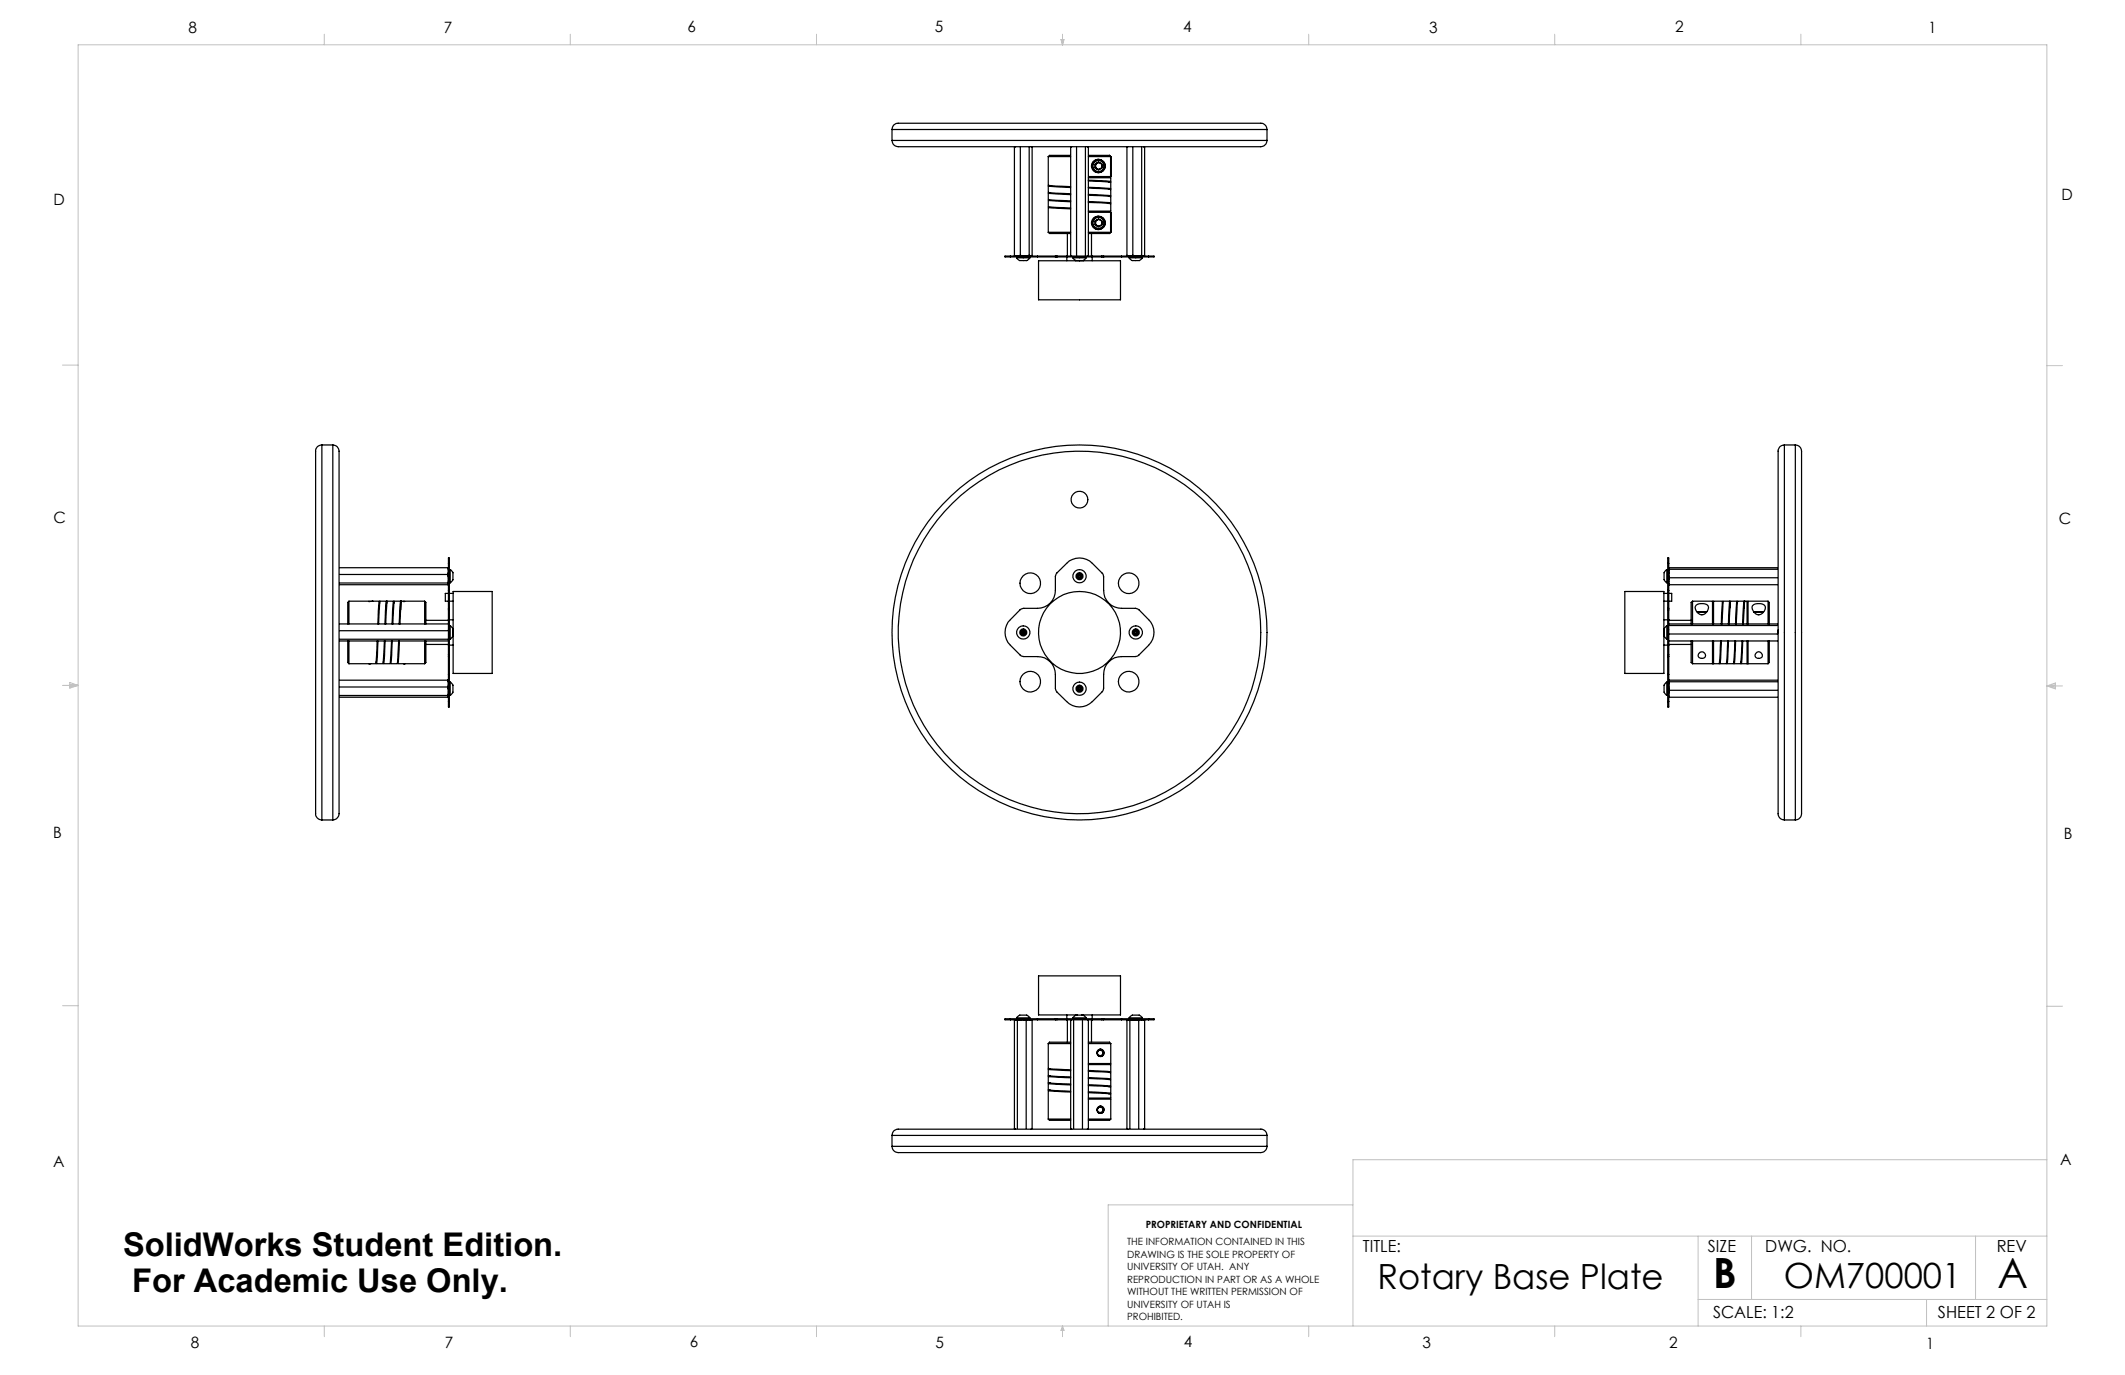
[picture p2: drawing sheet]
<svg xmlns="http://www.w3.org/2000/svg" width="432mm" height="279mm" viewBox="0 0 432 279" stroke-linecap="round" stroke-linejoin="round" font-family="sans-serif">
<g fill="none" stroke="#c0c0c0" stroke-width=".2">
<path d="M15.9 9.1h400v260.4h-400zM65.9 6.9v2.2M115.9 6.9v2.2M165.9 6.9v2.2M215.6 8h.6l-.3 1.1zM215.7 8l.2 1.1M215.9 6.9v2.2M216 8l-.1 1.1M265.9 6.9v2.2M315.9 6.9v2.2M365.9 6.9v2.2M12.7 74.2h3.2"/>
<path d="M415.9 74.3h3.2M12.7 139.3h3.2M14.2 139.1l1.7 .2M14.2 138.7l1.7 .6-1.7 .5zM15.9 139.3l-1.7 .3M415.9 139.4h3.2M415.9 139.4l1.8-.6v1.2zM415.9 139.4l1.8 .3M417.7 139.2l-1.8 .2M12.7 204.4h3.2M415.9 204.5h3.2M415.9 235.7h-141v33.8"/>
<path d="M274.9 251.2h141M274.9 244.8h-49.7v24.7M345.1 251.2v18.3M355.9 251.2v12.9M401.4 251.2v12.9M65.9 269.5v2.1M115.9 269.5v2.1M165.9 269.5v2.1M215.9 269.5v2.1M215.9 269.5l.3 .8h-.6zM265.9 269.5v2.1M315.9 269.5v2.1"/>
<path d="M345.1 264.1h70.8M365.9 269.5v2.1M391.5 264.1v5.4"/>
</g>
<g fill="none" stroke="#000" stroke-width=".25">
<path d="M181.3 26.3a1.37 1.37 0 0 1 1.7-1.3h71.4a3.9 3.9 0 0 1 2.7 .4l.4 .9M181.3 28.5a1.37 1.37 0 0 0 1.7 1.3h71.4a3.6 3.6 0 0 0 2.7-.4l.4-.9M181.3 26.3h76.2M181.3 28.5h76.2M181.3 26.3v2.2M206.2 29.9l-.1 .1v21.9M206.3 29.8h-.1M207.3 30v21.9M209.1 30v21.9M209.5 29.8l.2 .2v21.9l-.2 .1M213 31.8h4.6M213 31.8v5.8"/>
<path d="M213 37.8v1.3M213 39.2v1.3M213 39.1l4.6 .3M213 37.6l4.6 .3M213.4 39.2h-.4l4.6 .3M213.4 37.7l-.4 .1 4.6 .3M217.5 31.6h-3.5a.92 .92 0 0 0-1 .2M217.7 29.9l-.1 .1v21.9l.2 .1M217.8 29.8h-.1M218.8 30v21.9M220.6 30v21.9M220.9 29.8l.3 .2v21.9l-.3 .1"/>
<path d="M221.2 39.5l4.5 .3-.4 .1M221.2 38.1l4.5 .2-.4 .1M221.2 36.6l4.5 .3-.4 .1M221.2 38.2l4.5 .3M221.2 36.8l4.5 .3M221.2 39.7l4.5 .3M221.2 31.8h4.5M221.2 36.1h4.5v.8M221.2 35.9h4.5M221.2 31.6h4.2M222.6 34.1l.6 .4M222.6 33.4v.7"/>
<path d="M222.6 33.4h.1M222.6 34.1h.1M222.6 34.1l.7 .4M223.2 33l.4 .1 .3 .3M223.2 33l.7 .4M223.2 33l-.6 .4M223.2 32.5a1.27 1.27 0 0 1 1.4 1.2 1.27 1.27 0 0 1-1.4 1.3M223.3 32.4a1.36 1.36 0 0 0-1.4 1.3 1.36 1.36 0 0 0 1.4 1.4M223.3 33l-.7 .4M223.9 34.1l-.7 .4M223.9 33.4v.7M225.4 31.6l.3 .2v4.1"/>
<path d="M225.4 31.6l.3 .2M225.7 31.8v4.1M225.7 37.1v1.2M225.7 38.5v1.3M225.7 40v1.2M229.1 29.9l-.1 .1v21.9M229.2 29.8h-.1M230.2 30v21.9M232 30v21.9M232.4 29.8l.2 .2v21.9l-.2 .1M257.5 26.3v2.2M205.3 52h-1.1v.2h1.1"/>
<path d="M205.3 52.2h2M205.3 52h2M205.3 52v.2M206.1 51.9l.6 .1 .6-.1M206.1 51.9l.2 .1M206.6 52.4l.1 .2a1.97 1.97 0 0 0 2.2 .2l.4-.4M206.6 52.4h2.7M206.6 52.2v.2M207.2 52h.1M207.3 52.2h.7M207.3 52h.7M207.3 52v.2"/>
<path d="M207.3 51.9l.9 .1 .9-.1M208 52.2h2.8M208 52h2.8M208 52v.2M209.1 51.9l.3 .1M209.3 52.2v.2M210.8 52.2h3.7M210.8 52h3.7M210.8 52v.2M211 53h16.7v7.9h-16.7zM213 47.2h4.6M213 47.2a.92 .92 0 0 0 1 .2h3.5"/>
<path d="M213 40.7v1.3M213 42.1v5.1M213 40.5l4.6 .3M213 42l4.6 .3M213 40.7l4.6 .3M213 42.1l4.6 .3M214.5 52.2h.3M214.5 52h.3M214.5 52v.2M214.8 52.2h9.1M214.8 52v.2M214.8 52h1.9"/>
<path d="M216.7 52h5.3M216.7 52l.1 1M216.9 47.4v4.6M218 52.4l.1 .2a1.97 1.97 0 0 0 2.2 .2l.4-.4M218 52.4h2.7M218 52.2v.2M218.5 52.9v.1M220.1 52.9v.1M220.7 52.2v.2M221.2 41l4.5 .2-.4 .1M221.2 41.1l4.5 .3M221.2 43.1h4.5"/>
<path d="M221.2 47.4h4.2M221.8 47.4v4.6M222 52l-.1 1M222 52h1.9M222.6 45.6l.6 .4M222.6 44.9v.7M222.6 44.9h.1M222.6 45.6h.1M222.6 45.6l.7 .4M223.2 44.6l.7 .3M223.2 44.6l-.6 .3M223.2 44a1.27 1.27 0 0 1 1.4 1.3 1.27 1.27 0 0 1-1.4 1.3"/>
<path d="M223.3 43.9a1.36 1.36 0 0 0-1.4 1.4 1.36 1.36 0 0 0 1.4 1.3M223.3 44.6l-.7 .3M223.9 45.6l-.3 .3-.4 .1M223.9 45.6l-.7 .4M223.9 44.9v.7M223.9 52.2h.4M223.9 52h.4M223.9 52v.2M224.3 52.2h3.6M224.3 52h3.6M224.3 52v.2M225.4 47.4h.1"/>
<path d="M225.7 43.1v4.1h-4.5M225.7 43.1v4.1l-.3 .2M225.7 41.4v1.5h-4.5M227.9 52.2h2.8M227.9 52h2.8M227.9 52v.2M229 51.9l.6 .1 .6-.1M229 51.9l.2 .1M229.4 52.4l.2 .2a1.97 1.97 0 0 0 2.2 .2l.3-.4M229.4 52.4h2.7M229.4 52.2v.2M230.1 52h.1"/>
<path d="M230.2 51.9l.9 .1 .9-.1M230.7 52.2h.8M230.7 52h.8M230.7 52v.2M231.5 52.2h1.9M231.5 52h1.9M231.5 52v.2M232 51.9l.3 .1M232.1 52.2v.2M233.4 52h1.1v.2h-1.1M233.4 52v.2M65.4 90.4a1.34 1.34 0 0 0-1.3 1.7v71.2a5.5 5.5 0 0 0 .2 2.8l.4 .3 .7 .2"/>
<path d="M65.4 90.4v76.2M65.4 90.4h2.2M67.6 90.4a1.54 1.54 0 0 1 1.3 2.1v70.8a4.7 4.7 0 0 1-.2 2.8l-.4 .3-.7 .2M67.6 90.4v76.2M362.6 90.4a1.41 1.41 0 0 0-1.3 1.9v71.4a3.6 3.6 0 0 0 .4 2.5l.9 .4M362.6 90.4v76.2M362.6 90.4h2.2M364.8 90.4a1.41 1.41 0 0 1 1.3 1.9v71.4a3.3 3.3 0 0 1-.4 2.5l-.4 .3-.5 .1M364.8 90.4v76.2M69 118.5h21.9M69 116.7h21.9M69 115.4h21.9"/>
<path d="M90.9 116.7a2.2 2.2 0 0 1 0 1.8M90.9 115.4a1.43 1.43 0 0 1 0 1.3M90.9 118.5l.2 .1-.2 .2h-21.9M90.9 115.4l.2 .1M91.1 120v3.6M91.1 116.4v.8M91.1 114.5v-1.1h.2v1.1M91.1 116.5l.1 .1M91.1 114.5v1.9M91.1 117.2v2.8M91.1 120h.2M91.1 116.4h.2"/>
<path d="M91.1 117.2h.2M91.1 114.5h.2M91.3 120v3.6M91.3 116.4v.8M91.3 118.4h.2M91.3 115.7h.2M91.3 114.5v1.9M91.3 117.2v2.8M91.5 115.7l.2 .2a1.97 1.97 0 0 1 .2 2.2l-.4 .3M91.5 115.7v2.7M214.7 116.5l2-2a3.7 3.7 0 0 1 5.3 0l2 2.1 .3 .6a6.8 6.8 0 0 0 .6 4.8 3.5 3.5 0 0 0 3 1.6h2.9l.4 .2 2.2 2.1a3.7 3.7 0 0 1 0 5.2l-2 2-.7 .3a7 7 0 0 0-4.9 .6 3.6 3.6 0 0 0-1.5 3.1v2.7l-.4 .8a6.8 6.8 0 0 1-3.8 3 3.6 3.6 0 0 1-3.4-1l-2-2.1-.2-.7a7 7 0 0 0-.6-4.8 3.7 3.7 0 0 0-3.1-1.6h-2.8l-.5-.1-2.2-2.2a3.7 3.7 0 0 1 0-5.2l2-2 .7-.3a6.8 6.8 0 0 0 4.8-.6 3.6 3.6 0 0 0 1.7-3v-2.9zM219 117.3l.4 .2"/>
<path d="M219 116.8v.5M219.4 116.6l.3 .2M219.4 116.6l-.4 .2M219.7 117.3l-.3 .2M219.7 116.8v.5M338.7 115.7l-.2 .2a2.07 2.07 0 0 0 0 2.3l.2 .2M338.7 115.7v2.7M338.7 118.4h.2M338.7 115.7h.2M338.9 120v3.6M338.9 116.4v.8M338.9 114.5v-1.1h.2v1.1"/>
<path d="M338.9 120h.2M338.9 116.4h.2M338.9 117.2h.2M338.9 114.5h.2M338.9 114.5v1.9M338.9 117.2v2.8M339.1 116.6l.1 .8M339.1 118.6l.1 .2M339.1 120v3.6M339.1 116.4v.8M339.1 116.5v.1M339.1 114.5v1.9"/>
<path d="M339.1 117.2v2.8M339.2 115.7l-.1 .9M339.2 117.4l-.1 .6 .1 .8M339.2 118.8h22M339.2 115.7h22M339.2 117.4h22M361.2 115.4h-22l-.1 .1 .1 .2M69 129.9h21.9M69 128.2h21.9M69 126.8h21.9M69 130.2h21.9M69 139.6h21.9"/>
<path d="M69 138.2h21.9M70.7 130.2v3.7a.89 .89 0 0 0 .2 1M70.9 122.2v4.6M70.9 130.2v4.7M70.9 122.2a.62 .62 0 0 0-.2 .7v3.9M70.9 134.9h5.4M70.9 122.2h6.2M75 134.9h.1M75.2 134.9h.1M75.6 122.2h.1M75.8 122.2h.1M76.5 134.9h1.3"/>
<path d="M76.7 130.2l-.4 4.6M76.8 130.2l-.3 4.7-.1-.5M77.2 122.6l-.2-.4-.2 4.6M77.2 122.2l-.3 4.6M77.2 122.2h1.3M78 134.9h1.2M78.1 130.2l-.3 4.6M78.2 130.2l-.2 4.7-.1-.5M78.5 122.2l-.3 4.6M78.5 122.2v1.7M78.6 122.3v.3M78.7 122.2l-.3 4.6"/>
<path d="M78.7 122.2h1.3M78.7 122.2h.1M79.4 134.9h1.3M79.6 130.2l-.4 4.6M79.7 130.2l-.3 4.6M80 122.6v-.4l-.3 4.6M80.1 122.2l-.3 4.6M80.1 122.2h6.2M80.9 134.9h5.4M81 130.2l-.3 4.6M81.1 130.2l-.2 4.6M81.4 123.9v-1.7l-.3 4.6"/>
<path d="M81.6 122.2l-.3 4.6M82 134.9h.1M82.2 134.9h.1M86.3 130.2v4.7M86.3 122.2v4.6M86.3 122.2a.62 .62 0 0 1 .2 .7v3.9M86.5 130.2v3.7a.89 .89 0 0 1-.2 1M86.5 126h4.6M86.5 131h4.6M90.9 139.6a2.2 2.2 0 0 1 0 1.7M90.9 138.2a1.43 1.43 0 0 1 0 1.4M90.9 138.2l.2 .2"/>
<path d="M91.1 120.6h-.6v1.6h.6M91.1 125.9v5.2M91.1 123.6v.3M91.1 133.1v.3M91.1 133.4v3.7M91.1 139.8v.8M91.1 123.6h.2M91.1 133.4h.2M91.1 128h.1M91.1 125.9h.2M91.1 123.9h.2M91.1 123.9v2"/>
<path d="M91.1 131.1v2M91.1 137.1v2.7M91.1 133.1h.2M91.1 137.1h.2M91.1 139.8h.2M91.3 129l-.1 .2M91.3 125.9v7.2M91.3 123.6v.3M91.3 133.1v.3M91.3 133.4v3.7M91.3 139.8v.8M91.3 122.2h.8"/>
<path d="M91.3 125.9h.8M91.3 120.6h.8M91.3 138.6h.2M91.3 129.9h.2M91.3 127.2h.2M91.3 127.8v.1M91.3 123.9v2M91.3 137.1v2.7M91.5 138.6l.2 .1a1.97 1.97 0 0 1 .2 2.2l-.4 .4M91.5 127.2l.2 .1a1.97 1.97 0 0 1 .2 2.2l-.4 .4M91.5 138.6v2.7M91.5 127.2v2.7"/>
<path d="M92.1 120.2h7.9v16.6h-7.9zM92.1 131.1h-1M207.5 128.7l.4 .3M207.5 128.3v.4M207.9 128.1l-.4 .2M207.9 128.1l.4 .2M208.3 128.7l-.4 .3M208.3 128.3v.4M219 139.7v.5M219.4 139.5l-.4 .2M219.4 139.5l.3 .2M219.7 139.7v.5"/>
<path d="M230.4 128.7l.4 .3M230.4 128.3v.4M230.8 128.1l.4 .2M230.8 128.1l-.4 .2M231.2 128.7l-.4 .3M231.2 128.3v.4M330.2 120.2h7.9v16.6h-7.9zM338.1 122.2h.8M338.1 125.9h.8M338.1 131.1h1M338.1 120.6h.8M338.7 138.6l-.2 .1a2.07 2.07 0 0 0 0 2.4l.2 .2"/>
<path d="M338.7 127.2l-.2 .1a2.07 2.07 0 0 0 0 2.3l.2 .3M338.7 138.6v2.7M338.7 127.2v2.7M338.7 138.6h.2M338.7 129.9h.2M338.7 127.2h.2M338.9 129l.1 .2M338.9 125.9v7.2M338.9 133.1v.3M338.9 123.6v.3M338.9 133.4v3.7M338.9 139.8v.8"/>
<path d="M338.9 123.6h.2M338.9 133.4h.2M338.9 125.9h.2M338.9 123.9h.2M338.9 133.1h.2M338.9 137.1h.2M338.9 139.8h.2M338.9 123.9v2M338.9 137.1v2.7M338.9 127.8v.1M339.1 120.6h.6v1.6h-.6M339.1 125.9v5.2"/>
<path d="M339.1 133.1v.3M339.1 123.6v.3M339.1 133.4v3.7M339.1 139.8v.8M339.1 126h4.5M339.1 131h4.5M339.1 128h.1M339.1 123.9v2M339.1 131.1v2M339.1 137.1v2.7M339.2 138.5l-.1 .8 .1 1M339.2 126.8h22"/>
<path d="M339.2 130.2h22M339.2 127.1h22M339.2 138.5h22M343.6 130.2v3.8a.7 .7 0 0 0 .3 .9M343.9 122.2h4.1v4.6M343.9 130.2v4.7M343.9 122.2v4.6M343.9 122.2a.96 .96 0 0 0-.3 1.1v3.5M343.9 134.9h5.4M344.6 123a2.09 2.09 0 0 1 2.5 .1 1.31 1.31 0 0 1-.5 1.6 1.31 1.31 0 0 1-1.6-.2l-.5-.8zM344.8 124.3h2.1M344.9 124.4h1.8"/>
<path d="M345.3 132.7a.71 .71 0 0 1 1-.1 .71 .71 0 0 1 .1 1 .71 .71 0 0 1-1 .1 .58 .58 0 0 1-.1-1zM348 130.2v4.7M348 122.2h.2M348.2 130.2v4.7M349.5 134.9h1.3M349.6 130.2l-.3 4.6M349.8 130.2l-.3 4.7-.1-.5M350.1 122.2l-.4 4.6M350.1 122.2h-1.9v4.6M350.2 122.2l-.3 4.6M350.2 122.2h1.3M350.9 134.9h1.3"/>
<path d="M351.1 130.2l-.3 4.6M351.2 130.2l-.3 4.7v-.5M351.5 122.2l.1 .4M351.5 122.2l-.3 4.6M351.5 122.2v1.3M351.6 122.2l-.2 4.6M351.6 122.2h1.4M352.4 134.9h1.3M352.5 130.2l-.3 4.6M352.7 130.2l-.3 4.7-.1-.5M353 122.6v-.4l-.4 4.6M353.1 122.2l-.3 4.6"/>
<path d="M353.1 122.2h1.9v4.6M353.8 134.9h5.5M354 130.2l-.3 4.6M354.1 130.2l-.3 4.7v-.5M354.4 122.2l-.3 4.6M354.4 122.2v1.3M354.6 122.2l-.3 4.6M355 130.2v4.7M355 122.2h.2M355.2 130.2v4.7M356.1 123a1.88 1.88 0 0 1 2.6 .3 1.46 1.46 0 0 1-1.6 1.6 1.53 1.53 0 0 1-1-1.9zM356.3 124.3h2.1"/>
<path d="M356.4 124.4h1.9M356.8 132.7a.71 .71 0 0 1 1-.1 .71 .71 0 0 1 .2 1 .71 .71 0 0 1-1 .1 .58 .58 0 0 1-.2-1zM359.3 122.2v4.6M359.3 130.2v4.7M359.3 122.2h-4.1v4.6M359.3 122.2a1.04 1.04 0 0 1 .2 1.1v3.5M359.5 130.2v3.8a.75 .75 0 0 1-.2 .9M361.2 138.2h-22l-.1 .2 .1 .1M361.3 128l-.1 .8h-22M69 141.3h21.9M90.9 141.3l.2 .2-.2 .2h-21.9M91.1 142.6v1.1h.2v-1.1"/>
<path d="M91.1 140.6v2M91.1 140.6h.2M91.1 142.6h.2M91.3 141.3h.2M91.3 140.6v2M219 140.2l.4 .2M219.7 140.2l-.3 .2M338.7 141.3h.2M338.9 142.6v1.1h.2v-1.1M338.9 140.6h.2M338.9 142.6h.2M338.9 140.6v2"/>
<path d="M339.1 141.5l.1 .2M339.1 140.6v2M339.2 140.3l-.1 .5 .1 .9M339.2 141.7h22M339.2 140.3h22M65.4 166.6h2.2M362.6 166.6h2.2M205.3 207h-1.1v.2h1.1M205.3 207v.2M205.3 207h2M205.3 207.2h2M206.2 207.3l-.1 .1v21.9l.2 .1"/>
<path d="M206.3 207.2l-.1 .1M206.4 207.2l.3 .2M206.6 206.8l.1-.1a2.07 2.07 0 0 1 2.4-.1l.2 .2M206.6 206.8h2.7M206.6 206.8v.2M206.7 207.4l.6-.2 1.2 .2M206.7 207.4v21.9M207.3 207h.7M207.3 207.2h.7M207.3 207v.2M208 207v.2M208 207h2.8"/>
<path d="M208 207.2h2.8M208.5 207.4l.4-.2 .8 .2M208.5 207.4v21.9M209.3 206.8v.2M209.5 207.2l.2 .2M209.7 207.4v21.9l-.2 .1M210.8 207h3.7M210.8 207.2h3.7M210.8 207v.2M213 212.1h4.6M213 212.1v5M213 217.3v1.2"/>
<path d="M213 218.7v1.3M213 220l4.6 .3M213 218.5l4.6 .3M213 217.1l4.6 .3M213.4 218.6l-.4 .1 4.6 .3M213.4 217.2l-.4 .1 4.6 .3M214.5 207h.3M214.5 207.2h.3M214.5 207v.2M214.8 207h9.1M214.8 207v.2M214.8 207.2h1.9"/>
<path d="M216.7 207.2h5.3M216.8 206.2l-.1 1M216.9 207.2v4.6M217.6 211.8h-3.7a.63 .63 0 0 0-.9 .3M217.7 207.3l-.1 .1v21.9l.2 .1M217.8 207.2l-.1 .1M218 206.8l.1-.1a2.07 2.07 0 0 1 2.4-.1l.2 .2M218 206.8h2.7M218 206.8v.2M218.2 207.4v21.9M219 206.2h-8v-7.9h16.7v7.9h-8M220 207.4v21.9"/>
<path d="M220.7 206.8v.2M220.9 207.2l.3 .2v21.9l-.3 .1M221.2 219.1l4.5 .3M221.2 217.7l4.5 .3M221.2 219l4.5 .3M221.2 217.5l4.5 .3M221.2 216.3h4.5v1.5M221.2 212.1h4.5M221.2 211.8h3.6a.72 .72 0 0 1 .9 .3M221.8 207.2v4.6M221.9 206.2l.1 1M222 207.2h1.9"/>
<path d="M223 214a.66 .66 0 0 1 .6-.7 .66 .66 0 0 1 .7 .7 .66 .66 0 0 1-.7 .6l-.4-.1M223.4 213.2l-.4 .4v.4M223.6 213.4a.56 .56 0 0 0-.6 .6M223.6 213.2a.74 .74 0 0 1 .7 .7 .74 .74 0 0 1-.7 .8M223.6 213.3h.1M223.8 214.6l-.2 .1M223.9 207h.4M223.9 207.2h.4M223.9 207v.2M224.3 207h3.6M224.3 207.2h3.6M224.3 207v.2"/>
<path d="M225.7 212.1v4h-4.5M225.7 218v1.3M225.7 219.4v1.3M227.9 207v.2M227.9 207h2.8M227.9 207.2h2.8M229.1 207.3l-.1 .1v21.9l.2 .1M229.2 207.2l-.1 .1M229.3 207.2l.3 .2M229.4 206.8l.2-.1a2.07 2.07 0 0 1 2.3-.1l.2 .2M229.4 206.8h2.7M229.4 206.8v.2"/>
<path d="M229.6 207.4l.6-.2 1.2 .2M229.6 207.4v21.9M230.1 207.3h.1M230.1 207.3l.1 .1M230.7 207h.8M230.7 207.2h.8M230.7 207v.2M231.4 207.4l.3-.2 .9 .2M231.4 207.4v21.9M231.5 207v.2M231.5 207h1.9M231.5 207.2h1.9"/>
<path d="M232.1 206.8v.2M232.4 207.2l.2 .2M232.6 207.4v21.9l-.2 .1M233.4 207h1.1v.2h-1.1M233.4 207v.2M181.3 232.9a1.37 1.37 0 0 0 1.7 1.3h71.4a3.6 3.6 0 0 0 2.7-.4l.3-.4 .1-.5M181.3 230.7a1.37 1.37 0 0 1 1.7-1.3h71.4a3.9 3.9 0 0 1 2.7 .4l.4 .9M181.3 232.9h76.2M181.3 230.7h76.2M181.3 230.7v2.2M213 227.4h4.6M213 227.4a.67 .67 0 0 0 .9 .2h3.7"/>
<path d="M213 220.2v1.2M213 221.6v5.8M213 221.4l4.6 .4M213.4 220.1l-.4 .1 4.6 .3M213.4 221.5l-.4 .1 4.6 .3M221.2 220.6l4.5 .3M221.2 222l4.5 .3M221.2 220.4l4.5 .3-.4 .1M221.2 221.9l4.5 .3-.4 .1M221.2 223.3h4.5v4.1M221.2 227.4h4.5M223.5 224.8l.3 .2"/>
<path d="M223.6 224.9a.52 .52 0 0 0-.6 .7 .64 .64 0 0 1 .5-.7 .64 .64 0 0 1 .8 .5 .64 .64 0 0 1-.5 .8l-.6-.1M223.6 224.8a.74 .74 0 0 1 .7 .7 .74 .74 0 0 1-.7 .7M225.7 222.3v.8h-4.5M225.7 227.4a.77 .77 0 0 1-.9 .2h-3.6M225.7 220.9v1.3M257.5 230.7v2.2"/>
<circle cx="223.2" cy="33.8" r="1.12"/>
<circle cx="223.2" cy="33.7" r="1.28"/>
<circle cx="223.2" cy="33.7" r="1.39"/>
<circle cx="223.2" cy="45.3" r="1.12"/>
<circle cx="223.2" cy="45.3" r="1.28"/>
<circle cx="223.2" cy="45.3" r="1.39"/>
<circle cx="209.4" cy="118.5" r="2.1"/>
<circle cx="219.3" cy="117.1" r=".4"/>
<circle cx="219.3" cy="117.1" r=".19"/>
<circle cx="219.3" cy="101.5" r="1.7"/>
<circle cx="219.4" cy="117.1" r="1.34"/>
<circle cx="219.4" cy="117.1" r=".71"/>
<circle cx="229.4" cy="118.5" r="2.1"/>
<circle cx="207.9" cy="128.5" r=".19"/>
<circle cx="207.9" cy="128.5" r="1.34"/>
<circle cx="207.9" cy="128.5" r=".4"/>
<circle cx="207.9" cy="128.5" r=".71"/>
<circle cx="209.4" cy="138.5" r="2.1"/>
<circle cx="219.3" cy="140" r=".19"/>
<circle cx="219.4" cy="128.5" r="8.3"/>
<circle cx="219.4" cy="139.9" r="1.34"/>
<circle cx="219.4" cy="128.5" r="38.1"/>
<circle cx="219.4" cy="128.5" r="36.8"/>
<circle cx="219.4" cy="139.9" r=".4"/>
<circle cx="219.4" cy="140" r=".71"/>
<circle cx="229.4" cy="138.5" r="2.1"/>
<circle cx="230.8" cy="128.5" r=".19"/>
<circle cx="230.8" cy="128.5" r="1.34"/>
<circle cx="230.8" cy="128.5" r=".4"/>
<circle cx="230.8" cy="128.5" r=".71"/>
<circle cx="223.6" cy="213.9" r=".56"/>
<circle cx="223.6" cy="213.9" r=".74"/>
<circle cx="223.6" cy="225.5" r=".56"/>
<circle cx="223.6" cy="225.5" r=".74"/>
</g>
<g font-size="8.5">
<text x="348.1" y="261.8">B</text>
<text x="405.9" y="261.6">A</text>
</g>
<g font-size="7.1">
<text x="279.9" y="261.9">Rotary Base Plate</text>
<text x="362.5" y="261.7">OM700001</text>
</g>
<g font-size="6.6">
<text x="25" y="255.3">SolidWorks Student Edition.</text>
<text x="26.8" y="262.5">For Academic Use Only.</text>
</g>
<g font-size="3.4">
<text x="277" y="254.4">TITLE:</text>
<text x="347.1" y="254.4">SIZE</text>
<text x="358.7" y="254.4">DWG. NO.</text>
<text x="405.7" y="254.5">REV</text>
<text x="348.1" y="267.9">SCALE: 1:2</text>
<text x="393.8" y="267.9">SHEET 2 OF 2</text>
</g>
<g font-size="3.2">
<text x="38.3" y="6.7">8</text>
<text x="90.2" y="6.7">7</text>
<text x="139.7" y="6.5">6</text>
<text x="190" y="6.5">5</text>
<text x="240.4" y="6.5">4</text>
<text x="290.4" y="6.7">3</text>
<text x="340.4" y="6.5">2</text>
<text x="391.9" y="6.7">1</text>
<text x="10.9" y="41.6">D</text>
<text x="418.9" y="40.7">D</text>
<text x="10.9" y="106.3">C</text>
<text x="418.4" y="106.4">C</text>
<text x="10.8" y="170.2">B</text>
<text x="419.4" y="170.6">B</text>
<text x="10.8" y="237.2">A</text>
<text x="418.6" y="236.8">A</text>
<text x="38.8" y="273.8">8</text>
<text x="90.4" y="273.8">7</text>
<text x="140.2" y="273.8">6</text>
<text x="190.1" y="273.9">5</text>
<text x="240.5" y="273.8">4</text>
<text x="289" y="273.9">3</text>
<text x="339.1" y="273.8">2</text>
<text x="391.4" y="274.1">1</text>
</g>
<g font-size="2">
<text x="232.8" y="249.5">PROPRIETARY AND CONFIDENTIAL</text>
<text x="229" y="253.1">THE INFORMATION CONTAINED IN THIS</text>
<text x="229" y="255.6">DRAWING IS THE SOLE PROPERTY OF</text>
<text x="229" y="258.1">UNIVERSITY OF UTAH. ANY</text>
<text x="229" y="260.7">REPRODUCTION IN PART OR AS A WHOLE</text>
<text x="229" y="263.2">WITHOUT THE WRITTEN PERMISSION OF</text>
<text x="229" y="265.7">UNIVERSITY OF UTAH IS</text>
<text x="229" y="268.2">PROHIBITED.</text>
</g>
</svg>
